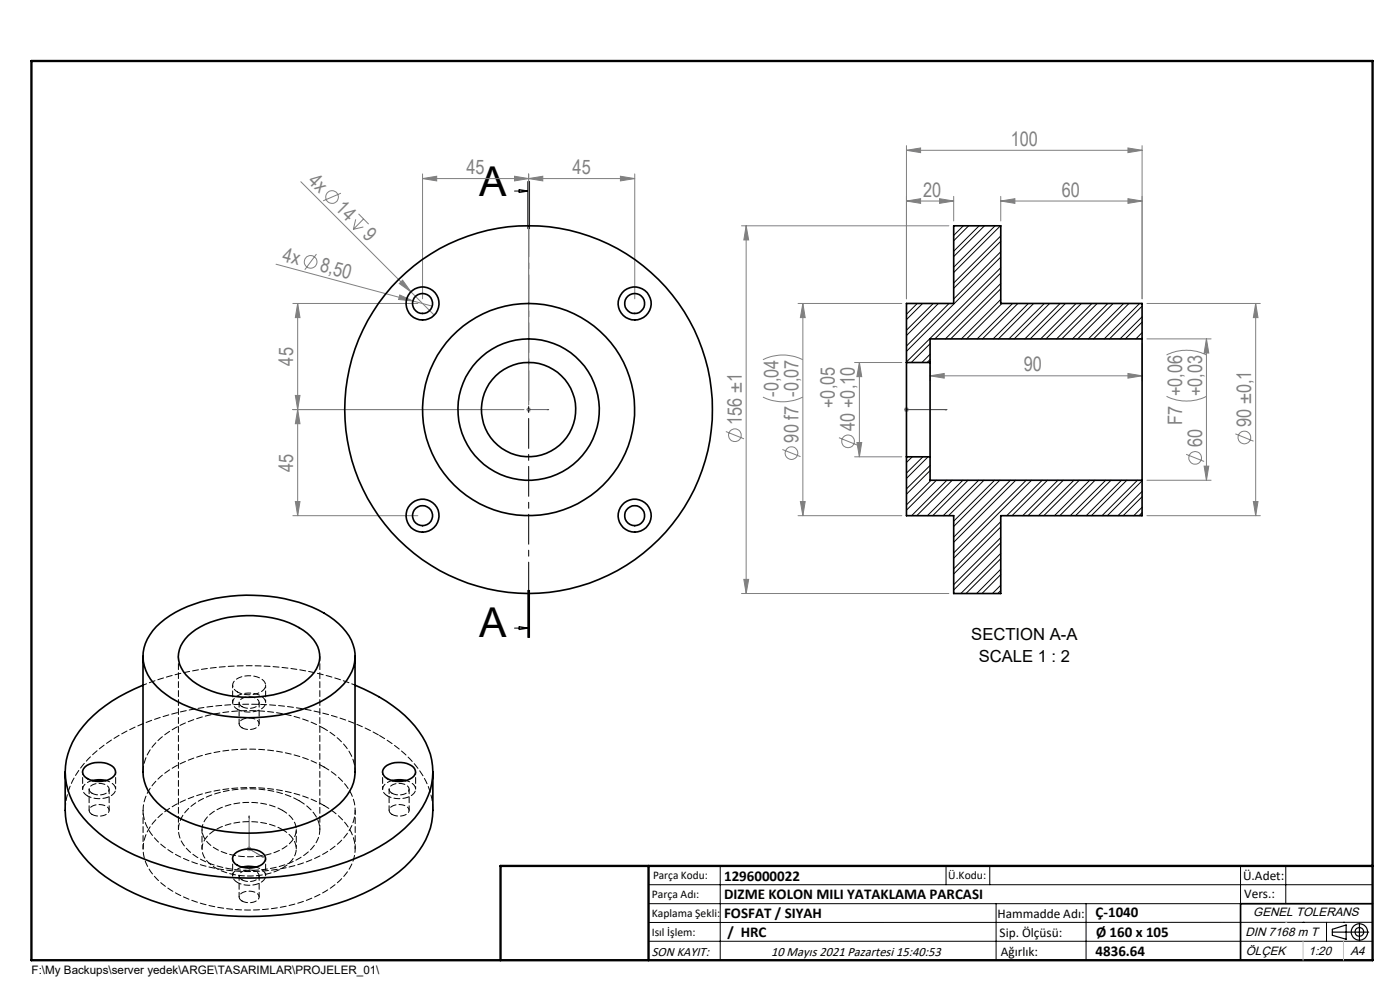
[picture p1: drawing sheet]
<svg xmlns="http://www.w3.org/2000/svg" width="297mm" height="210mm" viewBox="0 0 297 210" stroke-linecap="round" stroke-linejoin="round" font-family="sans-serif">
<g fill="none" stroke="#808080" stroke-width=".21">
<path d="M63.8 38.6l23.4 23.3M89.6 37.9l3-.5v1zM89.6 36.9v26.5M89.6 37.9h45.1M109.1 37.4l3 .5-3 .5zM112.1 37.9l3-.5v1zM112.1 36.9v49M131.6 37.4l3.1 .5-3.1 .5zM134.7 36.9v26.5M192.3 31.9l3-.5v1zM192.3 30.9v32.5M192.3 31.9h50"/>
<path d="M239.3 31.4l3 .5-3 .5zM242.3 30.9v32.5M58.6 56l29 7.8M67.1 53.9l-2.4 3.3M72.3 41l-3.8 1.6M75.5 46.5l-.5 2.1M76.1 45.4l2.1 2.1M77.1 48.1l-2.1 .5M77.1 46.5l-2.1 2.1M157.3 47.9h44M158.3 47.9v78M158.3 47.9l.5 3h-1z"/>
<path d="M192.3 42.6l3-.5v1zM192.3 42.6h10M199.3 42.1l3 .5-3 .5zM202.3 41.7v5.2M212.3 42.6l3-.5v1zM212.3 42.6h30M212.3 41.7v5.2M239.3 42.1l3 .5-3 .5zM62.1 64.4h26.6M63.1 64.4v45M63.1 64.4l.5 3h-.9zM84.7 60.1l.7-.7 1.8 2.5z"/>
<path d="M84.8 62.6l2.8 1.2-3-.3zM87.2 61.9l4.9 4.9M87.6 63.8l4.1 1.1M161.9 76.3a9.6 9.6 0 0 1 8.4 0M169.3 64.4h22M170.3 64.4l.5 3h-1zM170.3 64.4v45M181.3 76.9h10M182.3 76.9l.5 3h-1zM182.3 76.9v20M197.3 79.7l3-.5v1zM197.3 77.9v2.8"/>
<path d="M197.3 79.7h45M239.3 79.2l3 .5-3 .5zM242.3 72.9v7.8M243.3 64.4h24.1M243.3 71.9h13.6M247.5 75.3a9.3 9.3 0 0 1 8.4 0M255.9 71.9l.5 3h-1zM255.9 71.9v30M266.4 64.4l.5 3h-1zM266.4 64.4v45M62.1 86.9h49M62.7 83.9h.9l-.5 3z"/>
<path d="M63.1 86.9l.5 3h-.9zM111.7 86.9h.9M111.8 86.5l.7 .7M112.1 86.4v1M112.5 86.5l-.7 .7M154 91.5l3.8 1.6M161.9 84.2a9.6 9.6 0 0 0 8.4 0M166 95.3l3.8 1.6M178 92.8l3.8 1.6M181.3 96.9h10M181.8 93.9h1l-.5 3zM191.8 86.9h1"/>
<path d="M191.9 86.5l.8 .7M192.3 86.4v1M192.7 86.5l-.8 .7M247.5 84.1a9.3 9.3 0 0 0 8.4 0M251.6 96.4l3.8 1.5M255.4 98.9h1l-.5 3zM262.1 92l3.8 1.6M62.1 109.4h26.6M62.7 106.4h.9l-.5 3zM169.3 109.4h22M169.8 106.4h1l-.5 3zM243.3 109.4h24.1"/>
<path d="M243.3 101.9h13.6M265.9 106.4h1l-.5 3zM157.3 125.9h44M157.8 122.9h1l-.5 3zM52.5 179.7l.7 .7M52.8 179.6v1M53.2 179.7l-.7 .7M52.3 180.1h1"/>
<circle cx="65.9" cy="55.6" r="1.35"/>
<circle cx="70.4" cy="41.8" r="1.35"/>
<circle cx="155.9" cy="92.3" r="1.34"/>
<circle cx="167.9" cy="96.1" r="1.33"/>
<circle cx="179.9" cy="93.6" r="1.34"/>
<circle cx="253.5" cy="97.1" r="1.34"/>
<circle cx="264" cy="92.8" r="1.34"/>
</g>
<g fill="none" stroke="#000" stroke-width=".25">
<path d="M282.6 197.7h7.8M282.6 197.1l3-.9v3l-3-.8zM288.4 195.8v3.8M106.2 203.7h185"/>
<circle cx="288.4" cy="197.7" r="1.74"/>
<circle cx="288.4" cy="197.7" r=".93"/>
</g>
<path d="M112 86.9h.3zM112.1 86.9h.1M112.1 86.9h4.3M116.4 86.9h-.4h.4M192.2 86.9h.2zM192.3 86.9h.1M192.3 86.9h8.6M200.9 86.9h-.5h.5M52.8 173.1l.1 .4-.1-.1zM52.8 173.1v7l3.1 1.7M55.6 181.6l.3 .2-.3-.1z" fill="none" stroke="#00f" stroke-width=".21"/>
<path d="M112.2 38.5v96.7" fill="none" stroke="#000" stroke-width=".21" stroke-dasharray="6.3 1.3 1.3 1.3" stroke-dashoffset=".5"/>
<g fill="none" stroke="#000" stroke-width=".21">
<path d="M112 38.5v10M112.2 38.5v10M112.3 38.5v10M109.1 40.5h3M110.1 40.2l2 .3-2 .3zM109.1 133.2h3M110.1 132.9l2 .3-2 .4zM112 125.2v10M112.2 125.2v10M112.3 125.2v10zM137.6 187.7h153.6M137.6 191.7h153.6"/>
<path d="M137.6 199.7h153.6M152.8 183.7v20M200.7 183.7v4M210 183.7v4M211.3 191.7v12M230.4 191.7v12M263.2 183.7v20M272.8 183.7v8M276.4 195.6h.1M281.4 195.6v4.1M285 195.6h.1M291.2 195.6l-153.6 .1"/>
</g>
<path d="M291.2 191.7h-28v12" fill="none" stroke="#000" stroke-width=".35"/>
<path d="M6.7 12.9h284.5v190.8h-284.5zM137.6 183.7v20M291.2 183.7h-185v20" fill="none" stroke="#000" stroke-width=".5"/>
<path d="M276.4 199.7v4M285 199.7v4" fill="none" stroke="#c0c0c0" stroke-width=".21"/>
<path d="M272.8 195.6h.1" fill="none" stroke="#c0c0c0" stroke-width=".25"/>
<g fill="#00f">
<path d="M116 86.9h.4zM112 86.9h.3z"/>
<path d="M55.6 181.6l.3 .2-.3-.1zM52.8 173.1l.1 .4-.1-.1z"/>
<path d="M192.2 86.9h.2zM200.4 86.9h.5zM192.2 86.9h.2zM200.4 86.9h.5z"/>
</g>
<g fill="#808080">
<path d="M84.7 60.1l.7-.7 1.8 2.5z"/>
<path d="M84.8 62.6l2.8 1.2-3-.3z"/>
<path d="M109.1 37.4l3 .5-3 .5zM89.6 37.9l3-.5v1z"/>
<path d="M112.1 37.9l3-.5v1zM131.6 37.4l3.1 .5-3.1 .5zM192.3 42.6l3-.5v1zM199.3 42.1l3 .5-3 .5zM212.3 42.6l3-.5v1zM239.3 42.1l3 .5-3 .5z"/>
<path d="M192.3 31.9l3-.5v1zM239.3 31.4l3 .5-3 .5z"/>
<path d="M239.3 79.2l3 .5-3 .5zM197.3 79.7l3-.5v1z"/>
<path d="M169.8 106.4h1l-.5 3zM170.3 64.4l.5 3h-1z"/>
<path d="M63.1 64.4l.5 3h-.9zM62.7 83.9h.9l-.5 3zM63.1 86.9l.5 3h-.9zM62.7 106.4h.9l-.5 3zM182.3 76.9l.5 3h-1zM181.8 93.9h1l-.5 3zM266.4 64.4l.5 3h-1zM265.9 106.4h1l-.5 3zM255.9 71.9l.5 3h-1zM255.4 98.9h1l-.5 3zM158.3 47.9l.5 3h-1zM157.8 122.9h1l-.5 3z"/>
</g>
<g fill="none" stroke="#000" stroke-width=".35">
<path d="M192.3 76.9v20M192.3 76.9h5M197.3 76.9v20M242.3 71.9v30M242.3 71.9h-45v5M242.3 71.9v-7.5h-30v-16.5h-10v16.5h-10v12.5M192.3 96.9h5M192.3 96.9v12.5h10v16.5h10v-16.5h30v-7.5M197.3 96.9v5h45M30.3 139.2v24.6a10.1 10.1 0 0 0 5 8.1 32.1 32.1 0 0 0 20.7 4.7 27.2 27.2 0 0 0 16.1-6.1 9.1 9.1 0 0 0 3.2-6.7v-24.6M33.2 132.9a25.8 25.8 0 0 1 15.7-6.4 32.9 32.9 0 0 1 21 4.3 11.3 11.3 0 0 1 5.4 7.8 10.3 10.3 0 0 1-5.2 9 33.1 33.1 0 0 1-22.4 4.3 25.8 25.8 0 0 1-14.3-6.1 8.5 8.5 0 0 1-.2-12.9zM39.9 134.8a18.4 18.4 0 0 1 12.4-4.2 20.3 20.3 0 0 1 12.9 3.7 5.9 5.9 0 0 1 .2 9.7 20.7 20.7 0 0 1-15.4 3.7 16.6 16.6 0 0 1-10.6-4.6 5.6 5.6 0 0 1 .5-8.3z"/>
<path d="M30.3 145.3a29.8 29.8 0 0 0-14.3 11 14.1 14.1 0 0 0 1.7 17.2 34.1 34.1 0 0 0 16.3 9.9 63.3 63.3 0 0 0 43.2-2 28.3 28.3 0 0 0 12.4-10.2 14.2 14.2 0 0 0-1.6-17.2 32.3 32.3 0 0 0-12.7-8.7M13.8 163.8v8.1a16.3 16.3 0 0 0 6 12 42.5 42.5 0 0 0 20.2 9.3 63.3 63.3 0 0 0 37.2-3.7 27.7 27.7 0 0 0 12.4-10.2 13.8 13.8 0 0 0 2.2-7.4v-8.1M18 162.7a5.1 5.1 0 0 1 6.1 .1 1.47 1.47 0 0 1-.7 2.4 4.9 4.9 0 0 1-5.6-.7 1.27 1.27 0 0 1 .2-1.8zM19.5 165.6l1.3-.2 1.7 .2M81.7 162.7a5.1 5.1 0 0 1 6 .1 1.47 1.47 0 0 1-.7 2.4 4.9 4.9 0 0 1-5.6-.7 1.27 1.27 0 0 1 .3-1.8zM83.2 165.6l1.2-.2 1.7 .2M49.8 181.1a5 5 0 0 1 6.1 0 1.66 1.66 0 0 1 .2 1.8 1.66 1.66 0 0 1-1.5 .9 5.1 5.1 0 0 1-5-.9 1.27 1.27 0 0 1 .2-1.8zM51.4 184a5 5 0 0 1 2.9 0"/>
<circle cx="89.6" cy="64.4" r="2.12"/>
<circle cx="89.6" cy="64.4" r="3.5"/>
<circle cx="134.6" cy="64.4" r="3.5"/>
<circle cx="134.6" cy="64.4" r="2.12"/>
<circle cx="112.1" cy="86.9" r="10"/>
<circle cx="112.1" cy="86.9" r="22.5"/>
<circle cx="112.1" cy="86.9" r="39"/>
<circle cx="112.1" cy="86.9" r="15"/>
<circle cx="89.6" cy="109.4" r="2.12"/>
<circle cx="89.6" cy="109.4" r="3.5"/>
<circle cx="134.6" cy="109.4" r="3.5"/>
<circle cx="134.7" cy="109.4" r="2.12"/>
</g>
<g fill="none" stroke="#000" stroke-width=".21">
<path d="M204.4 47.9l-2.1 2M205.5 47.9l-3.2 3.2M207.7 47.9l-5.4 5.4M208.8 47.9l-6.5 6.5M211.1 47.9l-8.8 8.8M212.2 47.9l-9.9 9.9M212.3 50.1l-10 9.9M212.3 53.4l-10 10M212.3 56.8l-20 20M212.3 51.2l-10 10M212.3 54.5l-20 20M212.3 57.9l-14 14"/>
<path d="M192.4 64.4h-.1M194.6 64.4l-2.3 2.3M195.7 64.4l-3.4 3.4M197.3 75.1l-1.7 1.8M197.3 72.9l-4 4M197.3 76.3l-.6 .6M198 64.4l-5.7 5.7M199.1 64.4l-6.8 6.8M201.3 64.4l-9 9M212.3 60.1l-11.7 11.8M212.3 63.5l-8.4 8.4M212.3 61.3l-10.6 10.6"/>
<path d="M212.5 64.4l-7.4 7.5M214.8 64.4l-7.5 7.5M215.9 64.4l-7.5 7.5M218.2 64.4l-7.5 7.5M219.3 64.4l-7.5 7.5M221.5 64.4l-7.5 7.5M222.7 64.4l-7.5 7.5M224.9 64.4l-7.5 7.5M226 64.4l-7.5 7.5M228.3 64.4l-7.5 7.5M229.4 64.4l-7.5 7.5M231.6 64.4l-7.4 7.5"/>
<path d="M232.8 64.4l-7.6 7.5M235 64.4l-7.5 7.5M236.1 64.4l-7.5 7.5M238.4 64.4l-7.5 7.5M239.5 64.4l-7.5 7.5M241.8 64.4l-7.6 7.5M242.3 68.3l-3.6 3.6M242.3 67.2l-4.7 4.7M242.3 70.5l-1.3 1.4M242.3 64.9l-6.9 7M242.3 71.7l-.2 .2M192.4 96.9l-.1 .1"/>
<path d="M193.5 96.9l-1.2 1.2M195.8 96.9l-3.5 3.5M196.9 96.9l-4.6 4.6M197.3 98.7l-5 5M197.3 99.8l-5 5M197.5 101.9l-5.2 5.2M198.6 101.9l-6.3 6.3M200.9 101.9l-7.5 7.5M202 101.9l-7.5 7.5M204.3 101.9l-7.6 7.5M205.4 101.9l-7.5 7.5M207.6 101.9l-7.5 7.5"/>
<path d="M208.7 101.9l-7.5 7.5M211 101.9l-8.7 8.7M212.1 101.9l-9.8 9.8M212.3 110.7l-10 10M212.3 114l-10 10M212.3 117.4l-8.5 8.5M212.3 111.8l-10 10M212.3 115.1l-10 10.1M212.3 118.5l-7.4 7.4M214.3 101.9l-12 12M215.5 101.9l-13.2 13.1M217.7 101.9l-15.4 15.4"/>
<path d="M218.8 101.9l-16.5 16.5M221.1 101.9l-7.5 7.5M222.2 101.9l-7.5 7.5M224.4 101.9l-7.4 7.5M225.6 101.9l-7.5 7.5M227.8 101.9l-7.5 7.5M229 101.9l-7.6 7.5M231.2 101.9l-7.5 7.5M232.3 101.9l-7.5 7.5M234.6 101.9l-7.6 7.5M235.7 101.9l-7.5 7.5M237.9 101.9l-7.5 7.5"/>
<path d="M239 101.9l-7.5 7.5M241.3 101.9l-7.5 7.5M242.3 104.2l-5.1 5.2M242.3 107.6l-1.8 1.8M242.3 102l-7.4 7.4M242.3 105.4l-4 4M242.3 108.7l-.6 .7M212.3 120.7l-5.1 5.2M212.3 124.1l-1.8 1.8M212.3 121.9l-4 4M212.3 125.3l-.6 .6"/>
</g>
<path d="M37.9 139.2v36.8M50.4 146.8a5.1 5.1 0 0 0 5.6-.6 1.51 1.51 0 0 0-.9-2.4 4.9 4.9 0 0 0-5.5 .8 1.48 1.48 0 0 0 .8 2.2M50.4 150.5a5.1 5.1 0 0 0 5.6-.6 1.51 1.51 0 0 0-.9-2.4 4.9 4.9 0 0 0-5.5 .8 1.48 1.48 0 0 0 .8 2.2M68.8 154.5a12.5 12.5 0 0 1 6.4 7.7l.2 1.5M18.6 168.8a5.1 5.1 0 0 0 5.6-.5 1.51 1.51 0 0 0-.9-2.5l-.8-.2M30.4 171.9v8.2M67.9 176v-36.8M82.2 168.8a5.1 5.1 0 0 0 5.6-.5 1.51 1.51 0 0 0-.9-2.5l-.8-.2M50.4 187.2a5.1 5.1 0 0 0 5.6-.5 1.51 1.51 0 0 0-.9-2.5l-.8-.3M75.4 180.1v-8.2" fill="none" stroke="#000" stroke-width=".21" stroke-dasharray="1.3 .6" stroke-dashoffset=".4"/>
<path d="M51.3 149.9a2.83 2.83 0 0 0 3.6-.6 1.36 1.36 0 0 0-1.4-1.4l-1-.1a1.6 1.6 0 0 0-1.8 1.3l.1 .3 .5 .5M51.3 154.4a2.83 2.83 0 0 0 3.6-.7 1.36 1.36 0 0 0-1.4-1.4h-1a1.6 1.6 0 0 0-1.8 1.3l.1 .3 .5 .5M19.5 168.3a2.83 2.83 0 0 0 3.6-.7 1.36 1.36 0 0 0-1.4-1.4h-1.1a1.6 1.6 0 0 0-1.7 1.3l.1 .3 .5 .5M19.5 172.8a2.83 2.83 0 0 0 3.6-.7 1.36 1.36 0 0 0-1.4-1.4h-1.1a1.6 1.6 0 0 0-1.7 1.3l.1 .3 .5 .5M30.4 163.7a10 10 0 0 1 4.6-7.9 30.8 30.8 0 0 1 18.9-5.1 32.1 32.1 0 0 1 14.9 3.8M68.8 170.9a12.5 12.5 0 0 1 6.4 7.6 9.3 9.3 0 0 1-4 9.1 29.7 29.7 0 0 1-18.6 5.4 30.8 30.8 0 0 1-17.3-4.8 10.6 10.6 0 0 1-4.9-8 10 10 0 0 1 4.6-8.1 30.8 30.8 0 0 1 18.9-5 32.1 32.1 0 0 1 14.9 3.8M68.8 162.7a12.5 12.5 0 0 1 6.4 7.6 9.3 9.3 0 0 1-4 9.1 29.7 29.7 0 0 1-18.6 5.5 30.8 30.8 0 0 1-17.3-4.9 10.6 10.6 0 0 1-4.9-8 10 10 0 0 1 4.6-8 30.8 30.8 0 0 1 18.9-5.1 32.1 32.1 0 0 1 14.9 3.8M83.2 168.3a2.83 2.83 0 0 0 3.6-.7 1.36 1.36 0 0 0-1.5-1.4h-1a1.6 1.6 0 0 0-1.7 1.3v.3l.6 .5M83.2 172.8a2.83 2.83 0 0 0 3.6-.7 1.36 1.36 0 0 0-1.5-1.4h-1a1.6 1.6 0 0 0-1.7 1.3v.3l.6 .5M51.3 186.6a2.83 2.83 0 0 0 3.6-.6 1.36 1.36 0 0 0-1.4-1.4h-1a1.6 1.6 0 0 0-1.8 1.2l.1 .3 .5 .5M51.3 191.1a2.83 2.83 0 0 0 3.6-.6 1.36 1.36 0 0 0-1.4-1.4h-1a1.6 1.6 0 0 0-1.8 1.2l.1 .3 .5 .5" fill="none" stroke="#000" stroke-width=".21" stroke-dasharray="1.3 .6" stroke-dashoffset=".1"/>
<path d="M30.4 145.3a63.4 63.4 0 0 1 45 0M42.9 176v4.1M62.9 180.1v-4.1" fill="none" stroke="#000" stroke-width=".21" stroke-dasharray="1.3 .6" stroke-dashoffset=".5"/>
<path d="M80.4 156a23.2 23.2 0 0 1 10.5 10.9 13.6 13.6 0 0 1 1 5" fill="none" stroke="#000" stroke-width=".21" stroke-dasharray="1.3 .6" stroke-dashoffset="-.1"/>
<path d="M13.9 171.9a16.4 16.4 0 0 1 5.9-12 42.4 42.4 0 0 1 20.2-9.3 62.9 62.9 0 0 1 37.2 3.7l3.2 1.7" fill="none" stroke="#000" stroke-width=".21" stroke-dasharray="1.3 .6" stroke-dashoffset="-.2"/>
<path d="M63.5 169.8a7.5 7.5 0 0 1 4.3 6.5 7.5 7.5 0 0 1-4.1 5.7 23.2 23.2 0 0 1-21.9-.2 7 7 0 0 1-3.9-6.5 8.1 8.1 0 0 1 4.6-5.6 23.5 23.5 0 0 1 21 .1" fill="none" stroke="#000" stroke-width=".21" stroke-dasharray="1.3 .6"/>
<path d="M19.6 165.6a2.06 2.06 0 0 0-2 2.2l1 1M59.9 171.9a4.5 4.5 0 0 1 2.7 5.3 7.5 7.5 0 0 1-5.1 3.9 15.2 15.2 0 0 1-12.8-1.8 3.9 3.9 0 0 1-.1-6.6 14.7 14.7 0 0 1 12.6-1.9l2.7 1.1M59.9 176a4.5 4.5 0 0 1 2.7 5.2 7.5 7.5 0 0 1-5.1 4 15.2 15.2 0 0 1-12.8-1.8 3.9 3.9 0 0 1-.1-6.6 14.7 14.7 0 0 1 12.6-1.9l2.7 1.1M83.2 165.6a2.06 2.06 0 0 0-1.9 2.2l.9 1M51.4 183.9a2.06 2.06 0 0 0-2 2.3l1 1" fill="none" stroke="#000" stroke-width=".21" stroke-dasharray="1.3 .6" stroke-dashoffset=".2"/>
<path d="M49.4 145.4v3.6M56.4 149v-3.6M17.5 163.7v3.7M24.5 167.4v-3.7M81.2 163.7v3.7M88.2 167.4v-3.7M49.4 182.1v3.7M56.4 185.8v-3.7" fill="none" stroke="#000" stroke-width=".21" stroke-dasharray="1.3 .6" stroke-dashoffset=".7"/>
<path d="M50.7 149v4.5M55 153.5v-4.5M18.9 167.4v4.5M23.2 171.9v-4.5M82.5 167.4v4.5M86.8 171.9v-4.5M50.7 185.8v4.5M55 190.3v-4.5" fill="none" stroke="#000" stroke-width=".21" stroke-dasharray="1.3 .6" stroke-dashoffset=".3"/>
<g font-size="8.7">
<text x="101.7" y="41.6">A</text>
<text x="101.7" y="135.2">A</text>
</g>
<g font-size="4.2" fill="#808080">
<text x="214.4" y="30.9">100</text>
<text x="65.2" y="38.6" transform="rotate(45 65.2 38.6)">4x</text>
<text x="99" y="36.9">45</text>
<text x="121.5" y="36.9">45</text>
<text x="195.8" y="41.7">20</text>
<text x="225.2" y="41.7">60</text>
<text x="71" y="44.4" transform="rotate(45 71 44.4)">14</text>
<text x="76.8" y="50.2" transform="rotate(45 76.8 50.2)">9</text>
<text x="59.7" y="55.4" transform="rotate(15 59.7 55.4)">4x</text>
<text x="67.7" y="57.5" transform="rotate(15 67.7 57.5)">8,50</text>
<text x="62.2" y="77.5" transform="rotate(-90 62.2 77.5)">45</text>
<text x="217.2" y="78.8">90</text>
<text x="165.1" y="84.2" transform="rotate(-90 165.1 84.2)">-0,04</text>
<text x="177.1" y="86.6" transform="rotate(-90 177.1 86.6)">+0,05</text>
<text x="255" y="84.1" transform="rotate(-90 255 84.1)">+0,03</text>
<text x="157.4" y="90.1" transform="rotate(-90 157.4 90.1)">156 ±1</text>
<text x="169.4" y="93.9" transform="rotate(-90 169.4 93.9)">90 f7 -0,07</text>
<text x="181.4" y="91.4" transform="rotate(-90 181.4 91.4)">40 +0,10</text>
<text x="250.8" y="90.1" transform="rotate(-90 250.8 90.1)">F7 +0,06</text>
<text x="255" y="94.9" transform="rotate(-90 255 94.9)">60</text>
<text x="265.5" y="90.6" transform="rotate(-90 265.5 90.6)">90 ±0,1</text>
<text x="62.2" y="100" transform="rotate(-90 62.2 100)">45</text>
</g>
<g font-size="3.5">
<text x="206.1" y="135.8">SECTION A-A</text>
<text x="207.6" y="140.3">SCALE 1 : 2</text>
</g>
<g font-size="3.2">
<text x="153.6" y="190.8">DIZME KOLON MILI YATAKLAMA PARCASI</text>
<text x="153.6" y="186.8">1296000022</text>
<text x="153.6" y="194.8">FOSFAT / SIYAH</text>
<text x="232.4" y="194.5">Ç-1040</text>
<text x="154.3" y="198.8">/ HRC</text>
<text x="232.4" y="202.8">4836.64</text>
<text x="232.5" y="198.8">Ø 160 x 105</text>
</g>
<g font-size="2.8">
<text x="263.7" y="186.7">Ü.Adet:</text>
<text x="263.9" y="190.5">Vers.:</text>
<text x="211.6" y="194.8">Hammadde Adı:</text>
<text x="138.3" y="202.8">SON KAYIT:</text>
<text x="163.6" y="202.8">10 Mayıs 2021 Pazartesi 15:40:53</text>
<text x="212.1" y="198.7">Sip. Ölçüsü:</text>
<text x="212.3" y="202.7">Ağırlık:</text>
</g>
<g font-size="2.6">
<text x="265.9" y="194.4">GENEL TOLERANS</text>
<text x="264.2" y="198.5">DIN 7168 m T</text>
<text x="264.3" y="202.6">ÖLÇEK</text>
<text x="277.6" y="202.6">1:20</text>
<text x="286.5" y="202.6">A4</text>
</g>
<g font-size="2.5">
<text x="138.3" y="190.5">Parça Adı:</text>
<text x="138.5" y="186.5">Parça Kodu:</text>
<text x="201.2" y="186.5">Ü.Kodu:</text>
<text x="138.3" y="194.5">Kaplama Şekli:</text>
<text x="138.3" y="198.6">Isıl İşlem:</text>
<text x="6.7" y="206.7">F:\My Backups\server yedek\ARGE\TASARIMLAR\PROJELER_01\</text>
</g>
</svg>
